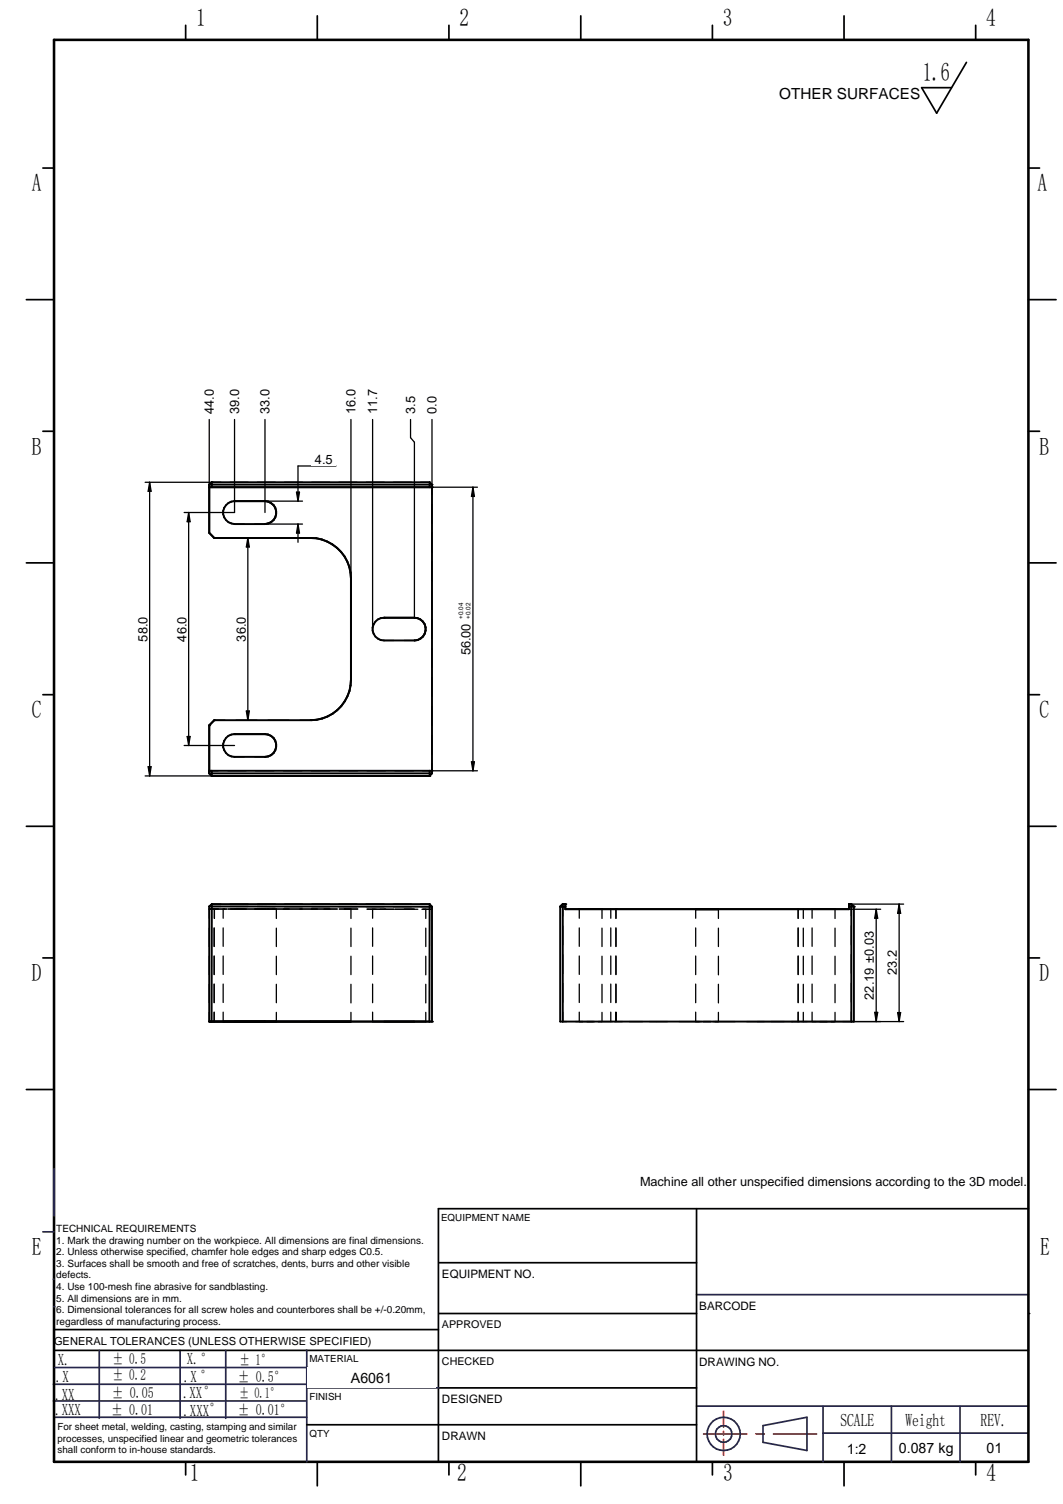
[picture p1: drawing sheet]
<svg xmlns="http://www.w3.org/2000/svg" width="210mm" height="297mm" viewBox="0 0 210 297" stroke-linecap="round" stroke-linejoin="round" font-family="sans-serif">
<g fill="none" stroke="#26264c" stroke-width=".34">
<path d="M8.5 243.3h2.2M10.5 252.6h.2M137.5 255.7h65.6M10.5 276.7h50M10.5 273.4h50M10.8 279.9h49.8M10.8 270.1h50M35.6 266.7v13.4M60.6 266.7v22M60.7 274.1h26M137.5 277.7h65.6M162.5 277.7v11"/>
<path d="M176 277.7v11M189.6 277.7v11M150.7 281.6l8.6-1.7v6.6l-8.6-1.6zM162.5 283h40.5"/>
</g>
<g fill="none" stroke="#000" stroke-width=".34">
<path d="M36.7 5v2.9M88.6 5v2.9M140.7 5v2.9M192.7 5v2.9M8.5 33.2h2.2M203.1 33.2h2.2M5.2 59.2h5.5M203.1 59.2h5.4M8.5 85.2h2.2M203.1 85.2h2.2M5.2 111.2h5.5M203.1 111.2h5.4"/>
<path d="M8.5 137.2h2.2M203.1 137.2h2.2M5.2 163.2h5.5M203.1 163.2h5.4M8.5 189.2h2.2M203.1 189.2h2.2M5.2 215.2h5.5M203.1 215.2h5.4M86.6 238.7v50M10.7 266.7h192.4M10.7 262.6h75.9M86.7 274.1h50.8"/>
<path d="M36.7 288.7v2.6M62.7 288.7v4.8M88.6 288.7v2.6M114.7 288.7v4.8M140.7 288.7v2.6M166.7 288.7v4.8M192.7 288.7v2.6"/>
</g>
<path d="M10.7 7.9h192.4v280.8h-192.4z" fill="none" stroke="#000" stroke-width=".51"/>
<path d="M142.9 278.7v3.2M138.9 283.2h8.5M142.9 282.7v.7M142.9 284.3v3.1M149.2 283.2h1.7M152.7 283.2h8.5" fill="none" stroke="#f00" stroke-width=".34"/>
<circle cx="10.6" cy="258.1" r=".17" fill="#26264c"/>
<g fill="none" stroke="#26264c" stroke-width=".34">
<path d="M10.7 230.8v9.4M19.6 266.7v13.4M44.6 266.7v13.4M60.5 266.7h.1"/>
<circle cx="142.9" cy="283.2" r="3.3"/>
<circle cx="142.9" cy="283.2" r="1.63"/>
</g>
<path d="M190.8 12.3l-5.8 10.1-3-5.1h5.9M86.6 238.7h116.5M86.7 259.4h50.8M86.7 249.4h50.8M86.6 281.4h50.9" fill="none" stroke="#000" stroke-width=".34"/>
<circle cx="203.1" cy="259.4" r=".17" fill="#000"/>
<g fill="#fff">
<path d="M137.9 271.4h64.4v6.1h-64.4z"/>
<path d="M189.9 283.9h13v4h-13z"/>
<path d="M86.9 254.9h50.2v4h-50.2z"/>
<path d="M60.7 270h25.3v4h-25.3z"/>
<path d="M87 244.3h50v4h-50z"/>
<path d="M60.8 277.1h25.2v4h-25.2z"/>
<path d="M176.4 284.1h13v4h-13z"/>
<path d="M162.7 284.1h13v4h-13z"/>
<path d="M137.9 260.4h64.5v6h-64.5z"/>
</g>
<path d="M62.7 3.1v4.8M114.7 3.1v4.8M166.7 3.1v4.8M137.5 238.7v50M60.6 281.4h26" fill="none" stroke="#000" stroke-width=".34"/>
<path d="M101.6 283.2h25.3v4h-25.3z" fill="#fff"/>
<g fill="none" stroke="#000" stroke-width=".38">
<path d="M41.3 95.7v9.5M41.3 95.7v.5M41.3 95.7h44M41.3 96.2v9M41.8 95.2l-.5 .5M41.8 95.2h43M41.8 95.3v.9M41.8 95.3l-.5 .4M52.3 99l.6 .1 .6 .3M52.3 99l.7 .1 .5 .3M52.3 99h-6a2.26 2.26 0 0 0-2.3 2.2 2.26 2.26 0 0 0 2.3 2.3h6l.7-.1M53.5 99.4l.5 .3 .4 .6"/>
<path d="M53.5 99.4l.9 .9M84.8 95.3v.9h-43.5M84.8 95.2l.5 .5M85.3 95.7v57M85.3 96.2h-44M41.3 105.2l1 1.1M41.3 105.2l1 1.1h20.1M54 102.7l-.4 .4-.6 .3M54 102.7l-1 .7M54.4 100.3l.1 1.3M54.5 101.6l-.5 1.1M54.5 101.6l-.1 .6-.4 .5"/>
<path d="M62.4 106.3l2.2 .7M64.6 107l1.9 1.2M66.5 108.2l1.5 1.7 .6 1M68.6 110.9l.6 2.2M68.6 110.9l.4 1.1 .2 1.1M69.2 113.1l.1 21.1-.3 2.3M67.4 139.4a7.9 7.9 0 0 1-5 2.8M69 136.5l-.9 2-.7 1M69 136.5l-1 2.1M81.8 122l1.2 .3M81.8 122h-6a2.24 2.24 0 0 0-2.3 2.2 2.24 2.24 0 0 0 2.3 2.3l6.7-.1M82.4 122.1l.6 .2"/>
<path d="M83 122.3l.9 1 .1 .6M83 122.3l.5 .5 .5 1.1M84 123.9v.6M84 124.5a2.31 2.31 0 0 1-1.5 1.9M84 124.5a2.17 2.17 0 0 1-1.5 1.9M41.3 152.7h44M41.3 152.2h44M41.3 143.3v9.4v-.5M41.3 143.3v8.9M41.3 152.7l.5 .5h43M41.8 152.2v1l-.5-.5M42.3 142.2l-1 1.1"/>
<path d="M52.3 145l1.2 .3M52.3 145h-6a2.24 2.24 0 0 0-2.3 2.2 2.24 2.24 0 0 0 2.3 2.3l6.7-.1M53.5 145.3l.5 .5 .4 .5M54 148.7l-.4 .4-.6 .3M54 148.7l-1 .7M54.4 146.3a2.33 2.33 0 0 1-.4 2.4M54.4 146.3l.1 .6M66.6 140.3a7.9 7.9 0 0 1-5.3 1.9h-19l-1 1.1M84.8 152.2v1M85.3 152.7l-.5 .5M41.3 179l44 .1M41.3 179v22.8h44v-22.7"/>
<path d="M41.8 178.6h43M41.8 178.6l-.5 .4M41.8 178.6v23.2M84.8 178.6v23.2M84.8 178.6l.5 .5M110.6 179.1v22.7h58v-22.7M110.6 179.1h1M111.1 178.6h.5v1h56v-1M111.1 178.6v23.2M111.1 178.6l-.5 .5M111.6 179.5h56M114.4 179.5h4.5z"/>
<path d="M137.4 179.6h4.5h-4.4M160.4 179.5h4.5zM167.6 178.6h.5l.5 .4M167.6 178.6h.5v23.2M167.6 179.1h1M44.1 201.8h8.2M61.3 201.8h8zM73.6 201.8h8.2"/>
</g>
<g fill="none" stroke="#000" stroke-width=".25">
<path d="M41.8 95.2h1.8M45.4 95.2h3.6M46.3 99h.1M46.3 99l-1.1 .3M50.8 95.2h3.6M56.2 95.2h3.5M61.6 95.2h3.5M66.9 95.2h3.6M72.3 95.2h3.6M77.7 95.2h3.5M83.1 95.2h1.7M84.8 95.2l.2 .2"/>
<path d="M84.8 95.2h.1M84.8 96.2h9.5M85.2 95.6l.1 .1M85.3 95.7h.1M85.3 95.7v1.9M85.3 99.6v3.7M44.4 100.1a2.07 2.07 0 0 0 0 2.2M45.2 103.2l1.1 .3h2M50.3 103.5h2M52.3 103.5h.1M85.3 105.3v3.8M85.3 111v3.7"/>
<path d="M85.3 116.7v3.7M73.9 123.1a2.01 2.01 0 0 0 0 2.2M74.7 126.2l1.1 .3h2M75.8 122h.1M75.8 122l-1.1 .3M79.8 126.5h2M81.8 126.5h.1M85.3 122.4v3.8M85.3 128.1v3.7M85.3 133.8v3.7M85.3 139.5v3.8M41.3 152.2h1.8"/>
<path d="M42.3 142.2h2.1M44.4 146.1a2.07 2.07 0 0 0 0 2.2M45 152.2h3.6M45.2 149.2l1.1 .3h2M46.3 145h.1M46.3 145l-1.1 .3M46.6 142.2h4.2M50.3 149.5h2M50.5 152.2h3.6M52.3 149.5h.1M52.9 142.2h4.2M56 152.2h3.6"/>
<path d="M59.2 142.2h2.1M61.3 142.2h.1M61.4 142.2h.1M61.5 152.2h3.6M67 152.2h3.6M72.5 152.2h3.6M78 152.2h3.6M83.5 152.2h10.8M85 153.1l-.2 .1M85.3 150.9v1.8l-.2 .2M85.3 152.2h.1M85.3 145.2v3.7"/>
<path d="M41.3 179.5h1.8M41.3 179.4v2M41.3 179v.2M41.3 179h.1M41.5 178.9l-.2 .1M41.7 179h1.9M41.8 178.6v.1M41.8 178.9v.1M41.8 178.6h1.8M41.8 178.6l-.1 .1M42 179.5h2.4M42.3 179.5v1.9"/>
<path d="M44.8 179.5h-.7v1.9M45 179.5h14.6M45.4 178.6h3.6M45.4 179h3.6M45.6 179.5h2.7M50.8 178.6h3.6M50.8 179l3.6 .1M54.6 179.5v1.9M56.2 178.6h3.5M56.2 179.1h3.5M59.2 179.5h3.4M59.3 179.5h3.4"/>
<path d="M61.5 179.5h3.7M61.6 178.6h3.5M61.6 179.1h3.5M64 179.5h2.5M64 179.5h2.6M66.9 178.6h3.6M66.9 179.1h3.6M67 179.5h3.7M68 179.5h.1M68 179.5h1.3v1.9M72.3 178.6h3.6M72.3 179.1h3.6"/>
<path d="M72.5 179.5l3.6 .1M72.5 179.6h5.3M73.6 179.6v1.8M75.1 179.6h2.7M77.7 178.6h3.5M77.7 179.1h3.5M78 179.6h4.5M83.1 178.6h1.7M83.1 179.1h1.8M83.3 179.6h2M84.1 179.6v1.8M84.8 178.6v.1"/>
<path d="M84.8 178.9v.2M84.8 178.6l.2 .1M85.2 178.9l.1 .2h-.2M110.6 179h.2M111 179h.3M111.1 178.6v.1M111.1 178.9v2M111.5 179h.1M114.4 179.5v1.9M118.9 179.5v1.9M120.6 179.5v1.9M121.6 179.5v1.9"/>
<path d="M137.4 179.6v1.8M141.9 179.6v1.8M157.6 179.5v1.9M158.6 179.5v1.9M160.4 179.5v1.9M164.9 179.5v1.9M167.6 179h.2M167.6 179.4v.1M167.6 179.6h.1M167.6 178.6v.1M167.6 178.9v.3M168 179h.2"/>
<path d="M168.1 178.6v.1M168.1 178.9v2M168.4 179h.2M41.3 183.3v3.6M41.3 188.8v3.7M41.3 194.4v3.6M41.3 199.9v1.9M42.3 183.3v3.6M42.3 188.8v3.7M42.3 194.4v3.6M42.3 199.9v1.9M44.1 183.3v3.6"/>
<path d="M44.1 188.8v3.6M44.1 194.4v3.6M44.1 199.9v1.9M54.6 199.9v1.9M54.6 183.3v3.6M54.6 188.8v3.7M54.6 194.4v3.6M69.3 183.3v3.6M69.3 188.8v3.7M69.3 194.4v3.7M69.3 199.9v1.9M73.6 183.3v3.6"/>
<path d="M73.6 188.8v3.6M73.6 194.4v3.6M73.6 199.9v1.9M84.1 183.3v3.6M84.1 188.8v3.7M84.1 194.4v3.7M84.1 199.9v1.9M111.1 182.9v3.7M111.1 188.6v3.7M111.1 194.2v3.8M111.1 199.9v1.9M114.4 183.3v3.6"/>
<path d="M114.4 188.8v3.6M114.4 194.4v3.6M114.4 199.9v1.9M118.9 199.9v1.9h-.8h2.8M118.9 183.3v3.6M118.9 188.8v3.7M118.9 194.4v3.6M120.6 183.3v3.6M120.6 188.8v3.6M120.6 194.4v3.6M120.6 199.9v1.9M121.6 199.9v1.9v-1.9"/>
<path d="M121.6 183.3v3.6M121.6 188.8v3.7M121.6 194.4v3.6M137.4 183.3v3.6M137.4 188.8v3.7M137.4 194.4v3.6M137.4 199.9v1.9M141.9 199.9v1.9h-.7M141.9 183.3v3.6M141.9 188.8v3.7M141.9 194.4v3.7M157.6 183.3v3.6"/>
<path d="M157.6 188.8v3.7M157.6 194.4v3.6M157.6 199.9v1.9M158.6 183.3v3.6M158.6 188.8v3.7M158.6 194.4v3.6M158.6 199.9v1.9M160.4 183.3v3.6M160.4 188.8v3.6M160.4 194.4v3.6M160.4 199.9v1.9M164.9 183.3v3.6"/>
<path d="M164.9 188.8v3.7M164.9 194.4v3.6M164.9 199.9v1.9M168.1 182.8v3.8M168.1 188.5v3.7M168.1 194.2v3.7M168.1 199.9v1.9M44.1 201.8h.1M110.6 201.8h.2M111 201.8h.9M113.7 201.8h3.4M114.4 201.8h.7"/>
<path d="M115.9 201.8h1.4M115.9 201.8h1.5M121.3 201.8h1.6M124.3 201.8h2.6M128.3 201.8h3.5M134.1 201.8h4.4M137.4 201.8h.7M138.9 201.8h1.4M138.9 201.8h1.5M140.8 201.8h4.4M141.1 201.8h.7M147.4 201.8h3.5"/>
<path d="M152.3 201.8h2.6M156.3 201.8h.1M156.3 201.8h1.3M157.6 201.8h.3M159.4 201.8h-1.1M160.4 201.8h.7M161.2 201.8h3.4M161.9 201.8h1.4M161.9 201.8h1.5M164.1 201.8h.8M164.2 201.8h.7M166.4 201.8h1.9"/>
<path d="M168.5 201.8h.1"/>
</g>
<g fill="#000">
<circle cx="41.8" cy="95.2" r=".19"/>
<circle cx="46.3" cy="99" r=".19"/>
<circle cx="85.3" cy="96.2" r=".19"/>
<circle cx="42.3" cy="106.3" r=".19"/>
<circle cx="75.8" cy="122" r=".19"/>
<circle cx="41.3" cy="152.2" r=".19"/>
<circle cx="41.3" cy="143.3" r=".19"/>
<circle cx="41.8" cy="153.2" r=".19"/>
<circle cx="42.3" cy="142.2" r=".19"/>
<circle cx="46.3" cy="145" r=".19"/>
<circle cx="84.8" cy="153.2" r=".19"/>
<circle cx="110.6" cy="179.1" r=".19"/>
<circle cx="111.1" cy="178.6" r=".19"/>
<circle cx="111.6" cy="178.6" r=".19"/>
<circle cx="121.6" cy="179.5" r=".19"/>
<circle cx="167.6" cy="178.6" r=".19"/>
<circle cx="168.6" cy="179.1" r=".19"/>
<circle cx="41.3" cy="201.8" r=".19"/>
<circle cx="85.3" cy="201.8" r=".19"/>
</g>
<path d="M90.3 118.4h3v11.7h-3z" fill="#fff"/>
<path d="M28.7 95.2h13.1M93.4 96.2l.3 1.8h-.6zM93.4 96.2v56M28.7 153.2h13.1M93.1 150.5h.6l-.3 1.7z" fill="none" stroke="#000" stroke-width=".25"/>
<path d="M93.4 96.2l.3 1.8h-.6zM93.1 150.5h.6l-.3 1.7z" fill="#000"/>
<path d="M27 121.2h2.4v6.1h-2.4z" fill="#fff"/>
<path d="M29.5 95.2l.3 1.8h-.5zM29.5 95.2v58M36.4 101.2h9.9M29.3 151.4h.5l-.3 1.8zM36.4 147.2h9.9" fill="none" stroke="#000" stroke-width=".25"/>
<path d="M29.5 95.2l.3 1.8h-.5zM29.3 151.4h.5l-.3 1.8z" fill="#000"/>
<path d="M34.7 121.2h2.4v6.1h-2.4z" fill="#fff"/>
<path d="M37.3 101.2v46M37.3 101.2l.2 1.8h-.5zM37 145.5h.5l-.2 1.7z" fill="none" stroke="#000" stroke-width=".25"/>
<path d="M37.3 101.2l.2 1.8h-.5zM37 145.5h.5l-.2 1.7z" fill="#000"/>
<path d="M46.4 121.2h2.4v6.1h-2.4z" fill="#fff"/>
<path d="M52.3 99h7.4M58.8 92h7.5M48.9 106.3l.3 1.7h-.6zM48.9 106.3v35.9M52.3 103.5h7.4M48.6 140.4h.6l-.3 1.8z" fill="none" stroke="#000" stroke-width=".25"/>
<path d="M48.9 106.3l.3 1.7h-.6zM48.6 140.4h.6l-.3 1.8z" fill="#000"/>
<path d="M61.6 89.5h4.7v2.4h-4.7z" fill="#fff"/>
<path d="M58.5 97.2h.6l-.3 1.8zM58.8 92v7M85.3 82.8v12.9M58.8 103.5l.3 1.8h-.6zM58.8 103.5v3.6" fill="none" stroke="#000" stroke-width=".25"/>
<path d="M58.5 97.2h.6l-.3 1.8zM58.8 103.5l.3 1.8h-.6z" fill="#000"/>
<path d="M84.1 77.6h2.4v4.8h-2.4z" fill="#fff"/>
<path d="M81.8 87.3v34.7" fill="none" stroke="#000" stroke-width=".25"/>
<path d="M79.8 77.6h2.5v4.8h-2.5z" fill="#fff"/>
<path d="M73.6 82.8v41.4M81.1 82.8v3.6l.7 .9" fill="none" stroke="#000" stroke-width=".25"/>
<path d="M72.3 76.2h2.5v6.2h-2.5z" fill="#fff"/>
<path d="M69.3 82.8v31.5" fill="none" stroke="#000" stroke-width=".25"/>
<path d="M68.1 76.2h2.4v6.2h-2.4z" fill="#fff"/>
<path d="M52.3 82.8v18.4" fill="none" stroke="#000" stroke-width=".25"/>
<path d="M51.1 76.2h2.4v6.2h-2.4z" fill="#fff"/>
<path d="M46.3 82.8v18.4" fill="none" stroke="#000" stroke-width=".25"/>
<path d="M45.1 76.2h2.4v6.2h-2.4z" fill="#fff"/>
<path d="M41.3 82.8v12.9" fill="none" stroke="#000" stroke-width=".25"/>
<path d="M40.1 76.2h2.4v6.2h-2.4z" fill="#fff"/>
<path d="M168.1 178.6h10.3M168.1 201.8h10.3" fill="none" stroke="#000" stroke-width=".25"/>
<path d="M175 187.1h2.4v6.2h-2.4z" fill="#fff"/>
<path d="M167.6 179.6h6.3M177.5 178.6l.3 1.8h-.6zM177.5 178.6v23.2M177.2 200h.6l-.3 1.8zM149.6 201.8h24.3" fill="none" stroke="#000" stroke-width=".25"/>
<path d="M177.5 178.6l.3 1.8h-.6zM177.2 200h.6l-.3 1.8z" fill="#000"/>
<path d="M170.4 183.3h2.5v14.8h-2.5z" fill="#fff"/>
<path d="M173 179.6l.3 1.8h-.6zM173 179.6v22.2M172.7 199.9h.6l-.3 1.9z" fill="none" stroke="#000" stroke-width=".25"/>
<path d="M172.7 199.9h.6l-.3 1.9zM173 179.6l.3 1.8h-.6z" fill="#000"/>
<text font-size="5.1" x="182.2" y="16">1.6</text>
<g font-size="4.9">
<text x="38.7" y="5.2">1</text>
<text x="90.8" y="5.2">2</text>
<text x="142.7" y="5.2">3</text>
<text x="194.7" y="5.2">4</text>
<text x="6.3" y="37.8">A</text>
<text x="204.9" y="37.8">A</text>
<text x="6.3" y="89.8">B</text>
<text x="205.2" y="89.8">B</text>
<text x="6.3" y="141.8">C</text>
<text x="205.2" y="141.8">C</text>
<text x="6.3" y="193.8">D</text>
<text x="205.2" y="193.8">D</text>
<text x="6.3" y="247.9">E</text>
<text x="205.4" y="247.9">E</text>
<text x="37.5" y="292.5">1</text>
<text x="90.3" y="292.5">2</text>
<text x="142.8" y="292.5">3</text>
<text x="194.8" y="292.5">4</text>
</g>
<g font-size="3.6">
<text x="165.9" y="281.6">SCALE</text>
<text x="178.8" y="281.6">Weight</text>
<text x="193.6" y="281.6">REV.</text>
</g>
<g font-size="3.3">
<text x="11.4" y="269.7">X.</text>
<text x="36.9" y="269.4">X.°</text>
<text x="11" y="272.9">.X</text>
<text x="36.3" y="273">.X °</text>
<text x="10.9" y="276.4">.XX</text>
<text x="10.9" y="279.5">.XXX</text>
<text x="36.2" y="276">.XX°</text>
<text x="36.2" y="279.7">.XXX°</text>
</g>
<g font-size="3">
<text x="153.9" y="19.6">OTHER SURFACES</text>
<text x="22.2" y="269.3">± 0.5</text>
<text x="47.3" y="269.5">± 1°</text>
<text x="22.2" y="272.5">± 0.2</text>
<text x="47" y="273">± 0.5°</text>
<text x="22" y="279.4">± 0.01</text>
<text x="22.1" y="276.2">± 0.05</text>
<text x="46.9" y="279.4">± 0.01°</text>
</g>
<text font-size="2.9" x="47.2" y="276.2">± 0.1°</text>
<g font-size="2.8">
<text x="69.3" y="273">A6061</text>
<text x="167.2" y="287.1">1:2</text>
<text x="177.5" y="287.1">0.087 kg</text>
<text x="194.8" y="286.9">01</text>
</g>
<g font-size="2.5">
<text x="42.2" y="81.7" transform="rotate(-90 42.2 81.7)">44.0</text>
<text x="47.2" y="81.7" transform="rotate(-90 47.2 81.7)">39.0</text>
<text x="53.2" y="81.7" transform="rotate(-90 53.2 81.7)">33.0</text>
<text x="70.2" y="81.7" transform="rotate(-90 70.2 81.7)">16.0</text>
<text x="74.5" y="81.7" transform="rotate(-90 74.5 81.7)">11.7</text>
<text x="82" y="81.7" transform="rotate(-90 82 81.7)">3.5</text>
<text x="86.2" y="81.7" transform="rotate(-90 86.2 81.7)">0.0</text>
<text x="62.2" y="91.6">4.5</text>
<text x="29.1" y="126.7" transform="rotate(-90 29.1 126.7)">58.0</text>
<text x="36.8" y="126.7" transform="rotate(-90 36.8 126.7)">46.0</text>
<text x="48.5" y="126.7" transform="rotate(-90 48.5 126.7)">36.0</text>
<text x="92.9" y="129.5" transform="rotate(-90 92.9 129.5)">56.00</text>
<text x="172.6" y="197.4" transform="rotate(-90 172.6 197.4)">22.19 ±0.03</text>
<text x="177.1" y="192.6" transform="rotate(-90 177.1 192.6)">23.2</text>
<text x="126.4" y="234.2">Machine all other unspecified dimensions according to the 3D model.</text>
</g>
<g font-size="2.3">
<text x="87.3" y="252.4">EQUIPMENT NO.</text>
<text x="138.1" y="258.7">BARCODE</text>
<text x="138.1" y="269.7">DRAWING NO.</text>
<text x="87.3" y="277.1">DESIGNED</text>
<text x="87.3" y="284.4">DRAWN</text>
</g>
<text font-size="2.2" x="10.7" y="265.6">GENERAL TOLERANCES (UNLESS OTHERWISE SPECIFIED)</text>
<g font-size="2.1">
<text x="87.3" y="262.3">APPROVED</text>
<text x="87.3" y="269.5">CHECKED</text>
</g>
<g font-size="2">
<text x="11.1" y="243.3">TECHNICAL REQUIREMENTS</text>
<text x="11.1" y="245.6">1. Mark the drawing number on the workpiece. All dimensions are final dimensions.</text>
<text x="11.1" y="247.9">2. Unless otherwise specified, chamfer hole edges and sharp edges C0.5.</text>
<text x="11.1" y="250.2">3. Surfaces shall be smooth and free of scratches, dents, burrs and other visible</text>
<text x="11.1" y="252.5">defects.</text>
<text x="11.1" y="254.8">4. Use 100-mesh fine abrasive for sandblasting.</text>
<text x="11.1" y="257.1">5. All dimensions are in mm.</text>
<text x="11.1" y="259.4">6. Dimensional tolerances for all screw holes and counterbores shall be +/-0.20mm,</text>
<text x="11.1" y="261.6">regardless of manufacturing process.</text>
</g>
<g font-size="1.9">
<text x="87.1" y="241.1">EQUIPMENT NAME</text>
<text x="61.1" y="269">MATERIAL</text>
<text x="61.1" y="276.4">FINISH</text>
<text x="11.4" y="282.5">For sheet metal, welding, casting, stamping and similar</text>
<text x="11.4" y="284.7">processes, unspecified linear and geometric tolerances</text>
<text x="11.4" y="287">shall conform to in-house standards.</text>
<text x="61.1" y="283.7">QTY</text>
</g>
<g font-size="1.3">
<text x="91.5" y="122.2" transform="rotate(-90 91.5 122.2)">+0.04</text>
<text x="92.9" y="122.2" transform="rotate(-90 92.9 122.2)">+0.02</text>
</g>
</svg>
